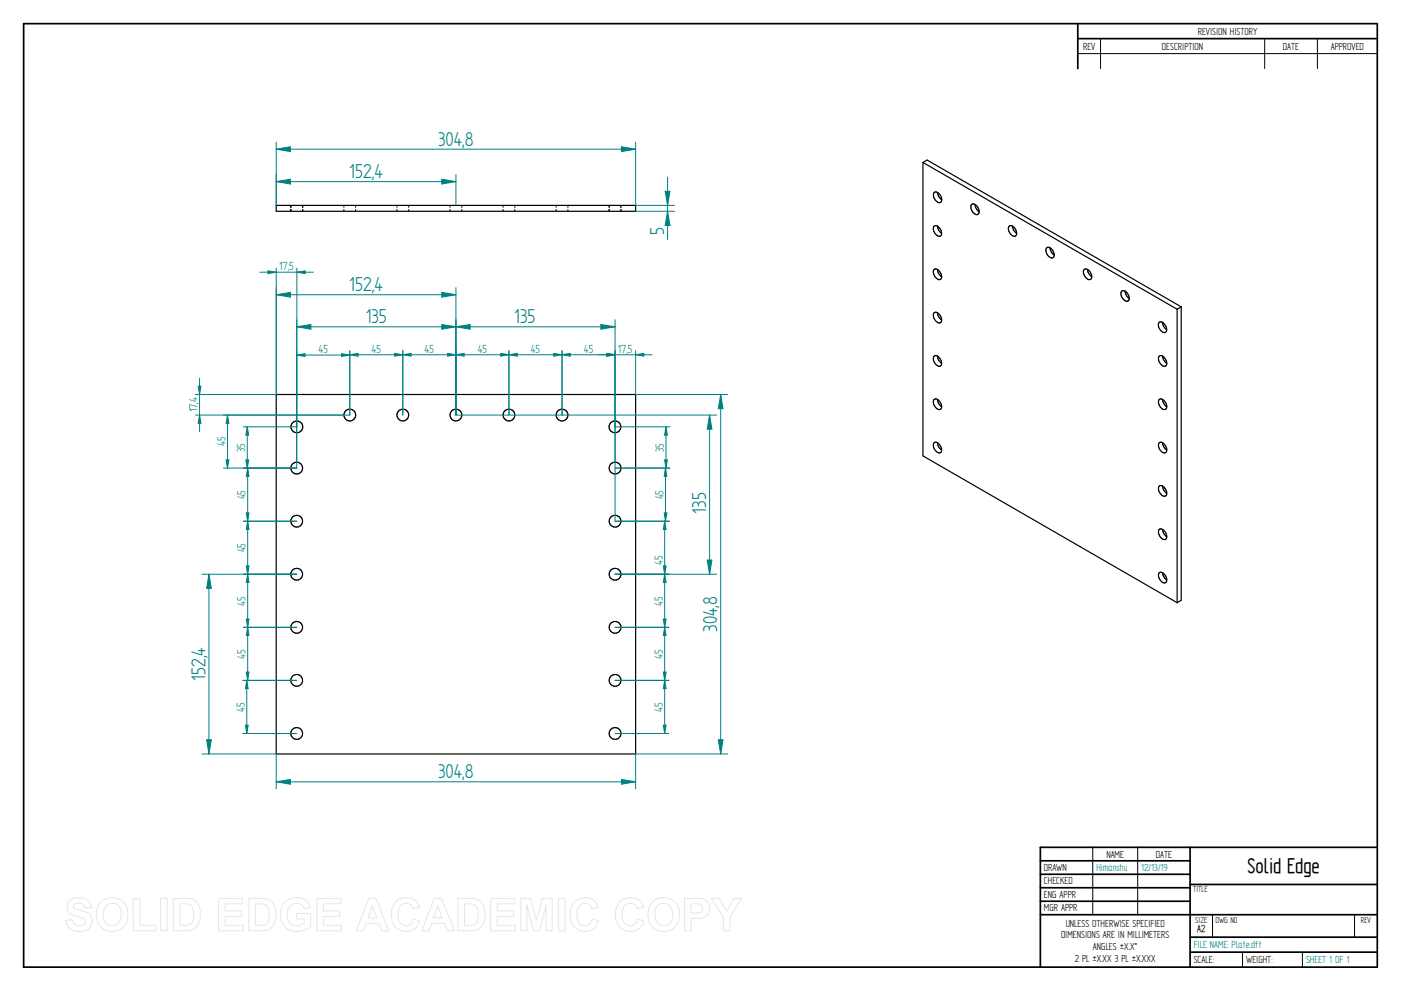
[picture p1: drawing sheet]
<svg xmlns="http://www.w3.org/2000/svg" width="594mm" height="420mm" viewBox="0 0 594 420" stroke-linecap="round" stroke-linejoin="round" font-family="sans-serif">
<g fill="none" stroke="#000" stroke-width=".72">
<path d="M10 10h574v400h-574zM457 10v19.1M457 16.4h127M504.6 359.2v50.8M584 359.2h-142.9v50.8M441.1 365h63.5M441.1 370.7h63.5M441.1 376.4h63.5M504.6 375h79.4M441.1 382.1h63.5M441.1 387.8h142.9M504.6 397.3h79.4"/>
<path d="M504.6 403.7h79.4"/>
</g>
<g fill="none" stroke="#000" stroke-width=".42">
<path d="M466.7 16.4v12.7M536.3 16.4v12.7M558.6 16.4v12.7M457 22.7h127M123.3 87.1v.8M123.3 88.8v.8M123.4 87.1v.8M123.4 88.8v.8M128.3 87.1v.8M128.3 88.8v.8M128.4 87.1v.8M128.4 88.8v.8"/>
<path d="M145.8 87.1v.8M145.8 88.8v.8M150.8 87.1v.8M150.8 88.8v.8M168.3 87.1v.8M168.3 88.8v.8M173.3 87.1v.8M173.3 88.8v.8M190.8 87.1v.8M190.8 88.8v.8M195.8 87.1v.8M195.8 88.8v.8"/>
<path d="M213.3 87.1v.8M213.3 88.8v.8M218.3 87.1v.8M218.3 88.8v.8M235.8 87.1v.8M235.8 88.8v.8M240.8 87.1v.8M240.8 88.8v.8M258.3 87.1v.8M258.3 88.8v.8M263.3 87.1v.8M263.3 88.8v.8"/>
<path d="M463.4 359.2v28.6M482.4 359.2v28.6M514.2 387.9v9.4M574.4 387.9v9.4M526.9 403.7v6.3M552.3 403.7v6.3"/>
</g>
<g fill="none" stroke="#000" stroke-width=".51">
<path d="M391.4 68.9l1.7-1 107.8 62.2M391.4 68.9v124.4l107.7 62.2M391.4 68.9l107.7 62.2M117.1 87.1h152.4v2.5h-152.4zM397.5 95.9a1.19 1.19 0 0 0-1.5 0 1.19 1.19 0 0 0-.2 1.6 2.84 2.84 0 0 0 3 2.6l.5-1.2M397.5 95.9l.6 1.7 1.2 1.3M397.5 95.9l1.3 1.3 .5 1.7M397.5 81.6a1.17 1.17 0 0 0-1.5 .1 1.17 1.17 0 0 0-.1 1.5 2.84 2.84 0 0 0 2.9 2.6l.5-1.1M397.5 81.6l1.3 1.3 .5 1.8M397.5 81.6l.6 1.8 1.2 1.3M413.4 86.7l.6 1.7 1.2 1.3M413.4 86.7a1.17 1.17 0 0 0-1.5 .1 1.17 1.17 0 0 0-.2 1.5 2.84 2.84 0 0 0 3 2.6l.5-1.2"/>
<path d="M413.4 86.7l1.3 1.3 .5 1.7M429.3 95.9l.5 1.7 1.3 1.3M429.3 95.9a1.17 1.17 0 0 0-1.5 .1 1.17 1.17 0 0 0-.2 1.5 2.78 2.78 0 0 0 3 2.6l.5-1.2M429.3 95.9l1.3 1.3 .5 1.7M397.5 114.3l.6 1.7 1.2 1.3M397.5 114.3a1.19 1.19 0 0 0-1.5 0 1.19 1.19 0 0 0-.2 1.5 2.84 2.84 0 0 0 3 2.6l.5-1.1M397.5 114.3l1.3 1.3 .5 1.7M445.3 105.1l.5 1.7 1.2 1.3M445.3 105.1a1.17 1.17 0 0 0-1.6 0 1.17 1.17 0 0 0-.1 1.5 2.78 2.78 0 0 0 2.9 2.7l.5-1.2M445.3 105.1l1.2 1.3 .5 1.7M461.2 114.3l.5 1.7 1.3 1.3M461.2 114.3a1.19 1.19 0 0 0-1.6 0 1.19 1.19 0 0 0-.2 1.5 2.84 2.84 0 0 0 3 2.6l.6-1.1"/>
<path d="M461.2 114.3l1.2 1.3 .6 1.7M397.5 132.6l.6 1.8 1.2 1.3M397.5 132.6a1.19 1.19 0 0 0-1.5 .1 1.19 1.19 0 0 0-.2 1.5 2.84 2.84 0 0 0 3 2.6l.5-1.1M397.5 132.6l1.3 1.3 .5 1.8M477.1 123.4l.5 1.8 1.2 1.3M477.1 123.4a1.19 1.19 0 0 0-1.5 .1 1.19 1.19 0 0 0-.2 1.5 2.84 2.84 0 0 0 2.9 2.6l.5-1.1M477.1 123.4l1.2 1.4 .5 1.7M493 136.7l-.5-.2a1.19 1.19 0 0 0-1.2 .5 1.19 1.19 0 0 0-.1 1.3 2.84 2.84 0 0 0 3 2.6l.5-1.2M493 136.7l1.2 1.3 .5 1.7M493 136.7l.5 1.7 1.2 1.3M499.1 131.1v124.4M500.9 130.1v124.4l-1.8 1"/>
<path d="M500.9 130.1l-1.8 1M397.5 151l.6 1.7 1.2 1.4M397.5 151l-.4-.2a1.19 1.19 0 0 0-1.2 .5 1.19 1.19 0 0 0-.1 1.3 2.84 2.84 0 0 0 3 2.6l.5-1.1M397.5 151l1.3 1.3 .5 1.8M493 151l.5 1.7 1.2 1.4M493 151l-.5-.2a1.19 1.19 0 0 0-1.2 .5 1.19 1.19 0 0 0 0 1.3 2.84 2.84 0 0 0 2.9 2.6l.5-1.1M493 151l1.2 1.3 .5 1.8M117.1 167.3h152.4v152.4h-152.4zM397.5 169.3l.6 1.8 1.2 1.3M397.5 169.3l-.4-.1a1.19 1.19 0 0 0-1.2 .4 1.19 1.19 0 0 0-.1 1.3 2.84 2.84 0 0 0 3 2.7l.5-1.2M397.5 169.3l1.3 1.4 .5 1.7M493 169.3l1.2 1.4 .5 1.7"/>
<path d="M493 169.3l.5 1.8 1.2 1.3M493 169.3l-.5-.1a1.19 1.19 0 0 0-1.2 .4 1.19 1.19 0 0 0 0 1.3 2.84 2.84 0 0 0 2.9 2.7l.5-1.2M397.5 187.7l.6 1.8 1.2 1.3M397.5 187.7l-.4-.2a1.19 1.19 0 0 0-1.2 .5 1.19 1.19 0 0 0-.1 1.3 2.84 2.84 0 0 0 3 2.6l.5-1.1M397.5 187.7l1.3 1.4 .5 1.7M493 187.7l.5 1.8 1.2 1.3M493 187.7l-.5-.2a1.19 1.19 0 0 0-1.2 .5 1.19 1.19 0 0 0 0 1.3 2.84 2.84 0 0 0 2.9 2.6l.5-1.1M493 187.7l1.2 1.4 .5 1.7M493 206.1l.5 1.7 1.2 1.4M493 206.1l-.5-.2a1.19 1.19 0 0 0-1.2 .5 1.19 1.19 0 0 0 0 1.3 2.84 2.84 0 0 0 2.9 2.6l.5-1.1M493 206.1l1.2 1.3 .5 1.8M493 224.5l.5 1.7 1.2 1.3"/>
<path d="M493 224.5l-.5-.2a1.19 1.19 0 0 0-1.2 .5 1.19 1.19 0 0 0 0 1.3 2.84 2.84 0 0 0 2.9 2.6l.5-1.2M493 224.5l1.2 1.3 .5 1.7M493 242.8l1.2 1.3 .5 1.8M493 242.8l.5 1.8 1.2 1.3M493 242.8l-.5-.1a1.17 1.17 0 0 0-1.2 .4 1.17 1.17 0 0 0 0 1.3 2.84 2.84 0 0 0 2.9 2.7l.5-1.2"/>
<circle cx="148.3" cy="176" r="2.5"/>
<circle cx="170.8" cy="176" r="2.49"/>
<circle cx="193.3" cy="176" r="2.5"/>
<circle cx="215.8" cy="176" r="2.49"/>
<circle cx="238.3" cy="176" r="2.5"/>
<circle cx="125.8" cy="198.5" r="2.49"/>
<circle cx="125.9" cy="181" r="2.5"/>
<circle cx="260.8" cy="181" r="2.49"/>
<circle cx="260.8" cy="198.5" r="2.49"/>
<circle cx="125.8" cy="221" r="2.49"/>
<circle cx="260.8" cy="221" r="2.49"/>
<circle cx="125.8" cy="243.5" r="2.49"/>
<circle cx="260.8" cy="243.5" r="2.49"/>
<circle cx="125.8" cy="266" r="2.49"/>
<circle cx="260.8" cy="266" r="2.49"/>
<circle cx="125.8" cy="288.5" r="2.49"/>
<circle cx="260.8" cy="288.5" r="2.49"/>
<circle cx="125.8" cy="311" r="2.5"/>
<circle cx="260.8" cy="311" r="2.5"/>
</g>
<path d="M148.3 148.7v27.3M167.3 149.8l3.5 .6-3.5 .6zM170.8 148.7v27.3" fill="none" stroke="#008080" stroke-width=".42"/>
<path d="M167.3 149.8l3.5 .6-3.5 .6z" fill="#008080"/>
<path d="M148.3 150.4l3.5-.6v1.2z" fill="none" stroke="#008080" stroke-width=".42"/>
<path d="M148.3 150.4l3.5-.6v1.2z" fill="#008080"/>
<path d="M148.3 150.4h22.5M215.8 148.7v27.3M215.8 150.4l3.5-.6v1.2zM238.3 148.7v27.3" fill="none" stroke="#008080" stroke-width=".42"/>
<path d="M215.8 150.4l3.5-.6v1.2z" fill="#008080"/>
<path d="M234.8 149.8l3.5 .6-3.5 .6z" fill="none" stroke="#008080" stroke-width=".42"/>
<path d="M234.8 149.8l3.5 .6-3.5 .6z" fill="#008080"/>
<path d="M193.3 148.7v27.3M193.3 150.4l3.5-.6v1.2zM215.8 150.4h22.5M215.8 148.7v27.3" fill="none" stroke="#008080" stroke-width=".42"/>
<path d="M193.3 150.4l3.5-.6v1.2z" fill="#008080"/>
<path d="M212.3 149.8l3.5 .6-3.5 .6z" fill="none" stroke="#008080" stroke-width=".42"/>
<path d="M212.3 149.8l3.5 .6-3.5 .6z" fill="#008080"/>
<path d="M170.8 148.7v27.3M170.8 150.4l3.5-.6v1.2zM193.3 150.4h22.5M193.3 148.7v27.3" fill="none" stroke="#008080" stroke-width=".42"/>
<path d="M170.8 150.4l3.5-.6v1.2z" fill="#008080"/>
<path d="M189.8 149.8l3.5 .6-3.5 .6z" fill="none" stroke="#008080" stroke-width=".42"/>
<path d="M189.8 149.8l3.5 .6-3.5 .6z" fill="#008080"/>
<path d="M170.8 150.4h22.5M238.3 148.7v27.3M238.3 150.4l3.5-.6v1.2zM260.8 148.7v47.3" fill="none" stroke="#008080" stroke-width=".42"/>
<path d="M238.3 150.4l3.5-.6v1.2z" fill="#008080"/>
<path d="M257.3 149.8l3.5 .6-3.5 .6z" fill="none" stroke="#008080" stroke-width=".42"/>
<path d="M257.3 149.8l3.5 .6-3.5 .6z" fill="#008080"/>
<path d="M125.8 148.8v47.2M125.8 150.5l3.5-.6v1.2zM148.3 148.8v27.2M238.3 150.4h22.5" fill="none" stroke="#008080" stroke-width=".42"/>
<path d="M125.8 150.5l3.5-.6v1.2z" fill="#008080"/>
<path d="M144.8 149.9l3.5 .6-3.5 .6z" fill="none" stroke="#008080" stroke-width=".42"/>
<path d="M144.8 149.9l3.5 .6-3.5 .6z" fill="#008080"/>
<path d="M125.8 135.6v62.9M125.8 138.6l6-1v2zM193.3 135.6v40.4M125.8 150.5h22.5" fill="none" stroke="#008080" stroke-width=".42"/>
<path d="M125.8 138.6l6-1v2z" fill="#008080"/>
<path d="M187.3 137.6l6 1-6 1z" fill="none" stroke="#008080" stroke-width=".42"/>
<path d="M187.3 137.6l6 1-6 1z" fill="#008080"/>
<path d="M125.8 138.6h67.5M193.3 135.6v40.4M254.8 137.6l6 1-6 1zM260.8 135.6v85.4" fill="none" stroke="#008080" stroke-width=".42"/>
<path d="M254.8 137.6l6 1-6 1z" fill="#008080"/>
<path d="M193.3 138.6l6-1v2z" fill="none" stroke="#008080" stroke-width=".42"/>
<path d="M193.3 138.6l6-1v2z" fill="#008080"/>
<path d="M117.1 122v45.3M187.3 124l6 1-6 1zM193.3 138.6h67.5M193.3 122v54" fill="none" stroke="#008080" stroke-width=".42"/>
<path d="M187.3 124l6 1-6 1z" fill="#008080"/>
<path d="M117.1 125l6-1v2z" fill="none" stroke="#008080" stroke-width=".42"/>
<path d="M117.1 125l6-1v2z" fill="#008080"/>
<path d="M117.1 125h76.2M117.1 319.7v14.8M269.5 319.7v14.8M263.5 330.5l6 1-6 1z" fill="none" stroke="#008080" stroke-width=".42"/>
<path d="M263.5 330.5l6 1-6 1z" fill="#008080"/>
<path d="M117.1 331.5l6-1v2z" fill="none" stroke="#008080" stroke-width=".42"/>
<path d="M117.1 331.5l6-1v2z" fill="#008080"/>
<path d="M103.2 221h22.6M105 221l.6 3.5h-1.2zM103.2 243.5h22.6M117.1 331.5h152.4" fill="none" stroke="#008080" stroke-width=".42"/>
<path d="M105 221l.6 3.5h-1.2z" fill="#008080"/>
<path d="M104.4 239.9h1.2l-.6 3.6z" fill="none" stroke="#008080" stroke-width=".42"/>
<path d="M104.4 239.9h1.2l-.6 3.6z" fill="#008080"/>
<path d="M105 221v22.5M103.2 243.5h22.6M105 243.5l.6 3.5h-1.2zM103.2 266h22.6" fill="none" stroke="#008080" stroke-width=".42"/>
<path d="M105 243.5l.6 3.5h-1.2z" fill="#008080"/>
<path d="M104.4 262.5h1.2l-.6 3.5z" fill="none" stroke="#008080" stroke-width=".42"/>
<path d="M104.4 262.5h1.2l-.6 3.5z" fill="#008080"/>
<path d="M105 243.5v22.5M260.8 288.5h22.8M281.8 288.5l.6 3.5h-1.1zM260.8 311h22.8" fill="none" stroke="#008080" stroke-width=".42"/>
<path d="M281.8 288.5l.6 3.5h-1.1z" fill="#008080"/>
<path d="M281.3 307.5h1.1l-.6 3.5z" fill="none" stroke="#008080" stroke-width=".42"/>
<path d="M281.3 307.5h1.1l-.6 3.5z" fill="#008080"/>
<path d="M260.8 198.5h23.2M282.2 198.5l.6 3.5h-1.2zM260.8 221h23.2M281.8 288.5v22.5" fill="none" stroke="#008080" stroke-width=".42"/>
<path d="M282.2 198.5l.6 3.5h-1.2z" fill="#008080"/>
<path d="M281.6 217.5h1.2l-.6 3.5z" fill="none" stroke="#008080" stroke-width=".42"/>
<path d="M281.6 217.5h1.2l-.6 3.5z" fill="#008080"/>
<path d="M282.2 198.5v22.5M103.2 266h22.6M103.2 288.5h22.6M104.4 284.9h1.2l-.6 3.6z" fill="none" stroke="#008080" stroke-width=".42"/>
<path d="M104.4 284.9h1.2l-.6 3.6z" fill="#008080"/>
<path d="M105 266l.6 3.5h-1.2z" fill="none" stroke="#008080" stroke-width=".42"/>
<path d="M105 266l.6 3.5h-1.2z" fill="#008080"/>
<path d="M94.7 176h51.1M94.7 198.5h31.1M95.9 195h1.2l-.6 3.5zM105 266v22.5" fill="none" stroke="#008080" stroke-width=".42"/>
<path d="M95.9 195h1.2l-.6 3.5z" fill="#008080"/>
<path d="M96.5 176l.6 3.5h-1.2z" fill="none" stroke="#008080" stroke-width=".42"/>
<path d="M96.5 176l.6 3.5h-1.2z" fill="#008080"/>
<path d="M96.5 176v22.5M260.8 266h22.8M281.8 266l.6 3.5h-1.1zM260.8 288.5h22.8" fill="none" stroke="#008080" stroke-width=".42"/>
<path d="M281.8 266l.6 3.5h-1.1z" fill="#008080"/>
<path d="M281.3 284.9h1.1l-.6 3.6z" fill="none" stroke="#008080" stroke-width=".42"/>
<path d="M281.3 284.9h1.1l-.6 3.6z" fill="#008080"/>
<path d="M281.8 266v22.5M102.9 288.5h22.9M104.6 288.5l.6 3.5h-1.1zM102.9 311h22.9" fill="none" stroke="#008080" stroke-width=".42"/>
<path d="M104.6 288.5l.6 3.5h-1.1z" fill="#008080"/>
<path d="M104.1 307.5h1.1l-.6 3.5z" fill="none" stroke="#008080" stroke-width=".42"/>
<path d="M104.1 307.5h1.1l-.6 3.5z" fill="#008080"/>
<path d="M103.2 198.5h22.6M104.4 217.5h1.2l-.6 3.5zM103.2 221h22.6M104.6 288.5v22.5" fill="none" stroke="#008080" stroke-width=".42"/>
<path d="M104.4 217.5h1.2l-.6 3.5z" fill="#008080"/>
<path d="M105 198.5l.6 3.5h-1.2z" fill="none" stroke="#008080" stroke-width=".42"/>
<path d="M105 198.5l.6 3.5h-1.2z" fill="#008080"/>
<path d="M105 198.5v22.5M260.8 221h22.8M281.8 221l.6 3.5h-1.1zM260.8 243.5h22.8" fill="none" stroke="#008080" stroke-width=".42"/>
<path d="M281.8 221l.6 3.5h-1.1z" fill="#008080"/>
<path d="M281.3 239.9h1.1l-.6 3.6z" fill="none" stroke="#008080" stroke-width=".42"/>
<path d="M281.3 239.9h1.1l-.6 3.6z" fill="#008080"/>
<path d="M281.8 221v22.5M260.8 243.5h22.8M281.8 243.5l.6 3.5h-1.1zM260.8 266h22.8" fill="none" stroke="#008080" stroke-width=".42"/>
<path d="M281.8 243.5l.6 3.5h-1.1z" fill="#008080"/>
<path d="M281.3 262.5h1.1l-.6 3.5z" fill="none" stroke="#008080" stroke-width=".42"/>
<path d="M281.3 262.5h1.1l-.6 3.5z" fill="#008080"/>
<path d="M193.3 176h110.6M300.9 176l1 5.9h-2zM260.8 243.5h43.1M281.8 243.5v22.5" fill="none" stroke="#008080" stroke-width=".42"/>
<path d="M300.9 176l1 5.9h-2z" fill="#008080"/>
<path d="M299.9 237.4h2l-1 6.1z" fill="none" stroke="#008080" stroke-width=".42"/>
<path d="M299.9 237.4h2l-1 6.1z" fill="#008080"/>
<path d="M300.9 176v67.5M85.6 243.5h40.2M88.6 243.5l1 6h-2zM85.6 319.7h31.5" fill="none" stroke="#008080" stroke-width=".42"/>
<path d="M88.6 243.5l1 6h-2z" fill="#008080"/>
<path d="M87.6 313.6h2l-1 6.1z" fill="none" stroke="#008080" stroke-width=".42"/>
<path d="M87.6 313.6h2l-1 6.1z" fill="#008080"/>
<path d="M269.5 167.3h39.1M305.6 167.3l1 6h-2zM88.6 243.5v76.2M269.5 319.7h39.1" fill="none" stroke="#008080" stroke-width=".42"/>
<path d="M305.6 167.3l1 6h-2z" fill="#008080"/>
<path d="M304.6 313.6h2l-1 6.1z" fill="none" stroke="#008080" stroke-width=".42"/>
<path d="M304.6 313.6h2l-1 6.1z" fill="#008080"/>
<path d="M117.1 74v13.1M187.3 76l6 1-6 1zM193.3 74v13.1M305.6 167.3v152.4" fill="none" stroke="#008080" stroke-width=".42"/>
<path d="M187.3 76l6 1-6 1z" fill="#008080"/>
<path d="M117.1 77l6-1v2z" fill="none" stroke="#008080" stroke-width=".42"/>
<path d="M117.1 77l6-1v2z" fill="#008080"/>
<path d="M117.1 77h76.2M117.1 60.2v26.9M263.5 62.2l6 1-6 1.1zM269.5 60.2v26.9" fill="none" stroke="#008080" stroke-width=".42"/>
<path d="M263.5 62.2l6 1-6 1.1z" fill="#008080"/>
<path d="M117.1 63.2l6-1v2.1z" fill="none" stroke="#008080" stroke-width=".42"/>
<path d="M117.1 63.2l6-1v2.1z" fill="#008080"/>
<path d="M117.1 63.2h152.4M269.5 89.6h16.6M269.5 87.1h16.6M283.1 89.6l1 6h-2z" fill="none" stroke="#008080" stroke-width=".42"/>
<path d="M283.1 89.6l1 6h-2z" fill="#008080"/>
<path d="M282.1 81.1h2l-1 6z" fill="none" stroke="#008080" stroke-width=".42"/>
<path d="M282.1 81.1h2l-1 6z" fill="#008080"/>
<path d="M283.1 75.1v26.5M257.3 149.8l3.5 .6-3.5 .6zM260.8 148.7v32.3M269.5 148.7v18.6" fill="none" stroke="#008080" stroke-width=".42"/>
<path d="M257.3 149.8l3.5 .6-3.5 .6z" fill="#008080"/>
<path d="M269.5 150.4l3.5-.6v1.2z" fill="none" stroke="#008080" stroke-width=".42"/>
<path d="M269.5 150.4l3.5-.6v1.2z" fill="#008080"/>
<path d="M117.1 113.7v53.6M125.9 113.7v67.3M125.9 115.4l3.5-.5v1.1zM253.8 150.4h22.7" fill="none" stroke="#008080" stroke-width=".42"/>
<path d="M125.9 115.4l3.5-.5v1.1z" fill="#008080"/>
<path d="M113.6 114.9l3.5 .5-3.5 .6z" fill="none" stroke="#008080" stroke-width=".42"/>
<path d="M113.6 114.9l3.5 .5-3.5 .6z" fill="#008080"/>
<path d="M110.1 115.4h22.8M103.1 181h22.8M103.1 198.5h22.7M104.9 181l.5 3.5h-1.1z" fill="none" stroke="#008080" stroke-width=".42"/>
<path d="M104.9 181l.5 3.5h-1.1z" fill="#008080"/>
<path d="M104.3 195h1.1l-.5 3.5z" fill="none" stroke="#008080" stroke-width=".42"/>
<path d="M104.3 195h1.1l-.5 3.5z" fill="#008080"/>
<path d="M82.9 176h65.4M82.9 167.3h34.2M84.6 176l.6 3.5h-1.2zM104.9 181v17.5" fill="none" stroke="#008080" stroke-width=".42"/>
<path d="M84.6 176l.6 3.5h-1.2z" fill="#008080"/>
<path d="M84 163.8h1.2l-.6 3.5z" fill="none" stroke="#008080" stroke-width=".42"/>
<path d="M84 163.8h1.2l-.6 3.5z" fill="#008080"/>
<path d="M84.6 160.3v22.7M260.8 181h23.3M260.8 198.5h23.3M282.4 181l.6 3.5h-1.2z" fill="none" stroke="#008080" stroke-width=".42"/>
<path d="M282.4 181l.6 3.5h-1.2z" fill="#008080"/>
<path d="M281.8 195h1.2l-.6 3.5z" fill="none" stroke="#008080" stroke-width=".42"/>
<path d="M281.8 195h1.2l-.6 3.5z" fill="#008080"/>
<path d="M282.4 181v17.5" fill="none" stroke="#008080" stroke-width=".42"/>
<g fill="none" stroke="#e6e6e6" stroke-width=".42">
<path d="M29.6 381.8a6.5 6.5 0 0 1 8.5 .8l.6 2.2-2.8 .1a2.7 2.7 0 0 0-2.1-2 2.7 2.7 0 0 0-2.7 1.1 1.87 1.87 0 0 0 2.2 1.8l1.4 .4a4.4 4.4 0 0 1 4 6.2 6.4 6.4 0 0 1-9.1 1.3l-1.2-1.8-.5-1.7 2.7-.3a2.94 2.94 0 0 0 2.6 2.6 2.94 2.94 0 0 0 3.1-1.9 2.67 2.67 0 0 0-2.9-1.8 4.9 4.9 0 0 1-5-4.3l.4-1.6zM42.8 382.4a6.9 6.9 0 0 1 8.3-.8 6.9 6.9 0 0 1 3 7.7 6.7 6.7 0 0 1-8 5.5 6.7 6.7 0 0 1-5.1-8.3 6.1 6.1 0 0 1 1.8-4.1zM44.8 384.2a3.9 3.9 0 0 1 4.6-.8 3.9 3.9 0 0 1 2 4.3 3.8 3.8 0 0 1-1.9 4.3 3.8 3.8 0 0 1-4.6-.7 6.6 6.6 0 0 1-.1-7.1zM56.5 381h2.8v11.3h6.9v2.3h-9.7zM68.1 380.9h2.8v13.7h-2.8zM73.5 380.9h5a5.9 5.9 0 0 1 6.5 7 5.9 5.9 0 0 1-6.3 6.7h-5.2zM76.3 383.2h1.8a3.4 3.4 0 0 1 4 3.9v1.2a3.2 3.2 0 0 1-3.8 4h-2zM92.7 380.9h10.2v2.3h-7.4v3h6.9v2.4h-6.9v3.7h7.7v2.3h-10.5zM105.5 380.9h5.1a5.9 5.9 0 0 1 6.4 7 5.9 5.9 0 0 1-6.3 6.7h-5.2zM108.3 383.2h1.9a3.4 3.4 0 0 1 4 3.9v1.2a3.2 3.2 0 0 1-3.8 4h-2.1zM120.9 382.4a7.3 7.3 0 0 1 9.7 .1l1 2.2-2.7 .5a3.7 3.7 0 0 0-4.6-2 3.7 3.7 0 0 0-2.5 4.4 4.2 4.2 0 0 0 2.2 4.5 4.2 4.2 0 0 0 5-.8v-1.7h-3.2v-2.3h6v5.4a8.1 8.1 0 0 1-11.8-.8 8.3 8.3 0 0 1 .9-9.5zM134.4 380.9h10.2v2.3h-7.4v3h6.9v2.4h-6.9v3.7h7.6v2.3h-10.4z"/>
<path d="M156.4 380.9h3l5.5 13.7h-3l-1.2-3.1h-5.5l-1.1 3.1h-3zM157.9 384.1l1.9 5.1h-3.7zM167.7 382.5a6 6 0 0 1 10.2 2.1l-2.8 .7a3.2 3.2 0 0 0-3.9-2.2 3.2 3.2 0 0 0-2.4 3.8 4.6 4.6 0 0 0 2.5 5.5 3.2 3.2 0 0 0 4-2.8l2.6 .8a6.1 6.1 0 0 1-7.2 4.3 6.1 6.1 0 0 1-4.8-6.8 7.7 7.7 0 0 1 1.8-5.4zM184.1 380.9h3.1l5.5 13.7h-3l-1.2-3.1h-5.5l-1.1 3.1h-3zM185.7 384.1l1.9 5.1h-3.8zM194.2 380.9h5a5.9 5.9 0 0 1 6.5 7 5.9 5.9 0 0 1-6.3 6.7h-5.2zM197 383.2h1.8a3.4 3.4 0 0 1 4 3.9v1.2a3.2 3.2 0 0 1-3.8 4h-2zM208.1 380.9h10.2v2.3h-7.4v3h6.9v2.4h-6.9v3.7h7.6v2.3h-10.4zM220.8 380.9h4.2l2.5 9.3 2.4-9.3h4.2v13.7h-2.5l-.1-10.8-2.7 10.8h-2.7l-2.7-10.8v10.8h-2.6zM236.8 380.9h2.8v13.7h-2.8zM243.5 382.5a6 6 0 0 1 10.2 2.1l-2.8 .7a3.2 3.2 0 0 0-3.8-2.2 3.2 3.2 0 0 0-2.4 3.8 4.6 4.6 0 0 0 2.4 5.5 3.2 3.2 0 0 0 4-2.8l2.6 .8a6.1 6.1 0 0 1-7.2 4.3 6.1 6.1 0 0 1-4.7-6.8 7.7 7.7 0 0 1 1.7-5.4zM262.7 382.5a6 6 0 0 1 10.2 2.1l-2.7 .7a3.2 3.2 0 0 0-3.9-2.2 3.2 3.2 0 0 0-2.4 3.8 4.6 4.6 0 0 0 2.4 5.5 3.2 3.2 0 0 0 4-2.8l2.7 .8a6.1 6.1 0 0 1-7.2 4.3 6.1 6.1 0 0 1-4.8-6.8 7.7 7.7 0 0 1 1.7-5.4z"/>
<path d="M276.7 382.4a6.9 6.9 0 0 1 8.3-.8 6.9 6.9 0 0 1 3 7.7 6.7 6.7 0 0 1-8.1 5.5 6.7 6.7 0 0 1-5.1-8.3 6.1 6.1 0 0 1 1.9-4.1zM278.7 384.2a3.9 3.9 0 0 1 4.6-.8 3.9 3.9 0 0 1 1.9 4.3 3.8 3.8 0 0 1-1.8 4.3 3.8 3.8 0 0 1-4.7-.7 6.6 6.6 0 0 1 0-7.1zM290.3 380.9h5.2a4.4 4.4 0 0 1 5.4 4.3 4.4 4.4 0 0 1-5.4 4.2h-2.4v5.2h-2.8zM293.1 383.2h1.8a2.1 2.1 0 0 1 2.6 .6 2.1 2.1 0 0 1 0 2.6 3.4 3.4 0 0 1-2.9 .7h-1.5zM301.6 380.9h3.3l3.2 5.4 3.2-5.4h3.2l-5 7.9v5.8h-2.8v-5.8z"/>
</g>
<text font-size="10.1" x="529" y="370.2">Solid Edge</text>
<g font-size="9.6" fill="#008080">
<text x="185.8" y="61.8">304,8</text>
<text x="148.1" y="75.5">152,4</text>
<text x="281.6" y="99.5" transform="rotate(-90 281.6 99.5)">5</text>
<text x="148.1" y="123.5">152,4</text>
<text x="155.1" y="137.1">135</text>
<text x="218.1" y="137.1">135</text>
<text x="299.4" y="217.7" transform="rotate(-90 299.4 217.7)">135</text>
<text x="304.1" y="267.9" transform="rotate(-90 304.1 267.9)">304,8</text>
<text x="87.1" y="288.7" transform="rotate(-90 87.1 288.7)">152,4</text>
<text x="185.8" y="330">304,8</text>
</g>
<g font-size="5.6" fill="#008080">
<text x="118.4" y="114.6">17,5</text>
<text x="135" y="149.6">45</text>
<text x="157.6" y="149.6">45</text>
<text x="180" y="149.6">45</text>
<text x="202.6" y="149.6">45</text>
<text x="225" y="149.6">45</text>
<text x="247.6" y="149.6">45</text>
<text x="262" y="149.6">17,5</text>
<text x="83.7" y="174.8" transform="rotate(-90 83.7 174.8)">17,4</text>
<text x="95.6" y="189.2" transform="rotate(-90 95.6 189.2)">45</text>
<text x="104" y="191.6" transform="rotate(-90 104 191.6)">35</text>
<text x="281.5" y="191.6" transform="rotate(-90 281.5 191.6)">35</text>
<text x="104.1" y="211.8" transform="rotate(-90 104.1 211.8)">45</text>
<text x="281.3" y="211.8" transform="rotate(-90 281.3 211.8)">45</text>
<text x="104.1" y="234.2" transform="rotate(-90 104.1 234.2)">45</text>
<text x="281" y="239.6" transform="rotate(-90 281 239.6)">45</text>
<text x="104.1" y="256.8" transform="rotate(-90 104.1 256.8)">45</text>
<text x="281" y="256.8" transform="rotate(-90 281 256.8)">45</text>
<text x="104.1" y="279.2" transform="rotate(-90 104.1 279.2)">45</text>
<text x="281" y="279.2" transform="rotate(-90 281 279.2)">45</text>
<text x="103.8" y="301.8" transform="rotate(-90 103.8 301.8)">45</text>
<text x="281" y="301.8" transform="rotate(-90 281 301.8)">45</text>
</g>
<g font-size="4.9">
<text x="507.9" y="14.7">REVISION HISTORY</text>
<text x="459.3" y="21">REV</text>
<text x="492.7" y="21">DESCRIPTION</text>
<text x="544" y="21">DATE</text>
<text x="564.3" y="21">APPROVED</text>
<text x="469.1" y="363.6">NAME</text>
<text x="490.1" y="363.6">DATE</text>
<text x="442.7" y="369.3">DRAWN</text>
<text x="442.7" y="375">CHECKED</text>
<text x="442.7" y="380.7">ENG APPR</text>
<text x="442.7" y="386.4">MGR APPR</text>
<text x="451.9" y="392.9">UNLESS OTHERWISE SPECIFIED</text>
<text x="449.9" y="397.9">DIMENSIONS ARE IN MILLIMETERS</text>
<text x="455.7" y="407.8">2 PL ±X.XX 3 PL ±X.XXX</text>
<text x="463.5" y="402.9">ANGLES ±X.X°</text>
<text x="506.2" y="408.3">SCALE:</text>
<text x="528.4" y="408.3">WEIGHT:</text>
</g>
<g font-size="4.9" fill="#008080">
<text x="464.9" y="369.3">Himanshu</text>
<text x="483.9" y="369.3">12/13/19</text>
<text x="506.2" y="402">FILE NAME: Plate.dft</text>
<text x="553.8" y="408.4">SHEET 1 OF 1</text>
</g>
<text font-size="4.8" x="507.7" y="395.3">A2</text>
<g font-size="4.1">
<text x="505.9" y="378.3">TITLE</text>
<text x="506.9" y="391.1">SIZE</text>
<text x="515.4" y="391.1">DWG NO</text>
<text x="577" y="391.1">REV</text>
</g>
</svg>
